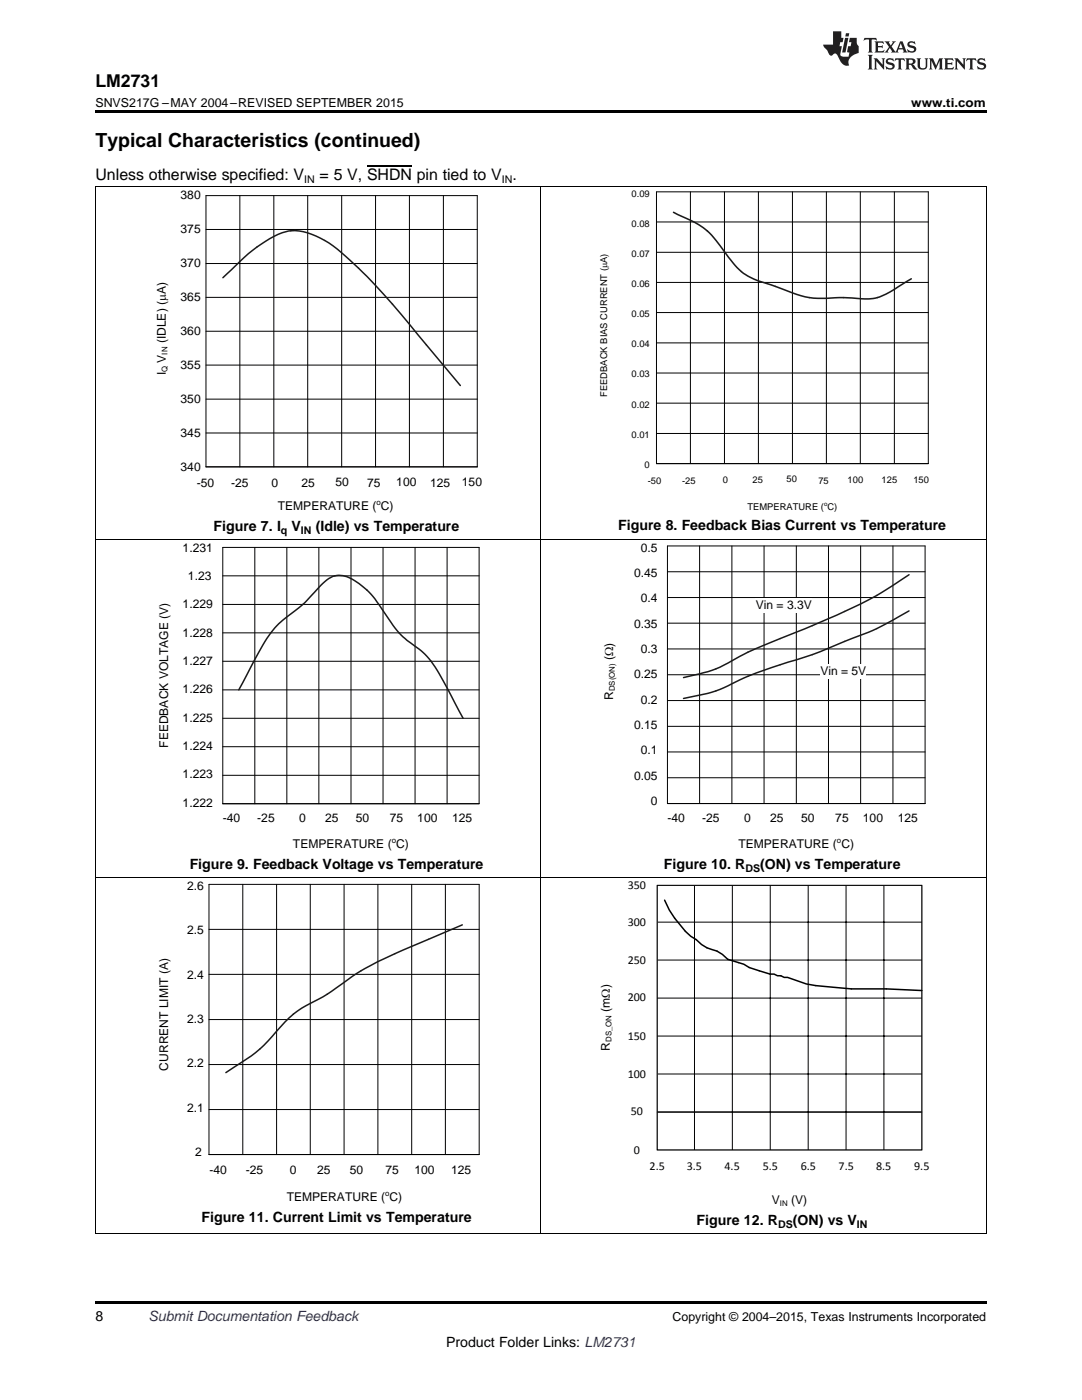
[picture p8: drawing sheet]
<svg xmlns="http://www.w3.org/2000/svg" width="216mm" height="279mm" viewBox="0 0 216 279" stroke-linecap="round" stroke-linejoin="round" font-family="sans-serif">
<path d="M19 246.2h.2zM196.7 246.2h.1zM19 259.7h177.8v.5h-177.8z" fill="#000"/>
<g fill="none" stroke="#000" stroke-width=".2">
<path d="M19.1 107.7v138.5M44.5 114.9h51.1M44.5 109.2h51.1v51.2h-51.1zM50.8 109.2v51.2M57.2 109.2v51.2M63.6 109.2v51.2M70 109.2v51.2M76.4 109.2v51.2M82.8 109.2v51.2M89.2 109.2v51.2M107.9 107.7v138.5M133.2 109h51.4v51.4h-51.4z"/>
<path d="M133.2 119.3h51.4M133.2 114.1h51.4M139.6 109v51.4M146 109v51.4M152.5 109v51.4M158.9 109v51.4M165.3 109v51.4M171.7 109v51.4M178.2 109v51.4M196.8 107.7v138.5M44.5 137.7h51.1M44.5 132h51.1"/>
<path d="M44.5 126.3h51.1M44.5 120.6h51.1M133.2 139.8h51.4M133.2 134.7h51.4M133.2 129.5h51.4M133.2 124.4h51.4M44.5 154.7h51.1M44.5 149h51.1M44.5 143.3h51.1M133.2 155.2h51.4M133.2 150.1h51.4M133.2 145h51.4"/>
<path d="M19 175.1h177.8M41.7 176.5h53.9v53.9h-53.9zM48.4 176.5v53.9M55.2 176.5v53.9M61.9 176.5v53.9M68.7 176.5v53.9M75.4 176.5v53.9M82.1 176.5v53.9M88.9 176.5v53.9M131.1 176.7h52.8v52.8h-52.8zM138.6 176.8v52.7M146.1 176.8v52.7"/>
<path d="M153.7 176.7v52.8M161.3 176.7v52.8M168.8 176.7v52.8M176.4 176.8v52.7M41.7 194.5h53.9M41.7 185.5h53.9M131.1 199.2h52.8M131.2 191.6h52.7M131.3 184h52.6M41.7 212.5h53.9M41.7 203.5h53.9M131.1 206.8h52.8"/>
<path d="M131.3 214.3h52.6M41.7 221.4h53.9M131.1 221.9h52.8M19 246.2h177.8"/>
</g>
<path d="M131.1 176.7h52.8v52.8h-52.8z" fill="none" stroke="#808080" stroke-width=".2"/>
<path d="M132.6 179.6a20.4 20.4 0 0 0 5.2 7.3l1.1 .6a7.2 7.2 0 0 0 4.2 2.3l1 .7 1.1 1 3.2 .9 1.1 .7 4.2 1.3h.8l.6 .3h.7l.7 .4h.6a21.9 21.9 0 0 0 9.2 1.9l3.6 .4h6.9l7.1 .3" fill="none" stroke="#000" stroke-width=".3"/>
<path d="M181.4 114.7a74.5 74.5 0 0 1-16.1 8.8l-3.2 1.4a169.9 169.9 0 0 0-14.5 6.1 27.5 27.5 0 0 1-11.2 4.2M47.6 137.7l2.4-4.6a34.9 34.9 0 0 1 5.2-8.2l1.2-1.1a34.6 34.6 0 0 0 7.6-7 4.8 4.8 0 0 1 4.4-1.9 13.3 13.3 0 0 1 7.2 5.8 33.5 33.5 0 0 0 4.8 6.4l.8 .7a17.8 17.8 0 0 1 7.2 8l4 7.5M181.4 121.9a58 58 0 0 1-12.9 6.1 81.6 81.6 0 0 1-12.8 4.7 68.6 68.6 0 0 0-12.1 4.9l-2.4 .8-4.8 1M92.2 184.6l-6.7 2.9a94.7 94.7 0 0 0-15.2 7.3 50.5 50.5 0 0 1-10.1 6.4 23.5 23.5 0 0 0-5.9 5.6 26.8 26.8 0 0 1-7.5 6.1l-1.7 1.2" fill="none" stroke="#1a1a1a" stroke-width=".3"/>
<g fill="#fff">
<path d="M163.7 132.6h9.2v2.8h-9.2z" fill-rule="evenodd"/>
<path d="M150.8 119.4h11.2v2.9h-11.2z" fill-rule="evenodd"/>
</g>
<g fill="none" stroke="#000" stroke-width=".2">
<path d="M19 37.2h177.8M19.1 37.2v70.5M41.1 39h54.1v54.2h-54.1zM47.9 39v54.2M54.6 39v54.2M61.4 39v54.2M68.2 39v54.2M74.9 39v54.2M81.7 39v54.2M88.5 39v54.2M107.9 37.2v70.5M131 38.3h54.2v54.2h-54.2z"/>
<path d="M137.8 38.3v54.2M144.6 38.3v54.2M151.3 38.3v54.2M158.1 38.3v54.2M164.9 38.3v54.2M171.7 38.3v54.2M178.5 38.3v54.2M196.8 37.2v70.5M41.1 59.3h54.1M41.1 52.6h54.1M41.1 45.8h54.1M131 56.4h54.2"/>
<path d="M131 50.4h54.2M131 44.3h54.2M41.1 79.7h54.1M41.1 72.9h54.1M41.1 66.1h54.1M131 74.4h54.2M131 68.4h54.2M131 62.4h54.2M41.1 86.4h54.1M131 86.5h54.2M131 80.5h54.2M19 107.7h177.8"/>
</g>
<path d="M44.5 55.4l.8-.8a35.4 35.4 0 0 1 10.2-7.8 8.4 8.4 0 0 1 7.6 .3 23.2 23.2 0 0 1 6.8 4.9 145.9 145.9 0 0 1 15.2 16.8l6.8 8.1" fill="none" stroke="#1a1a1a" stroke-width=".3"/>
<path d="M134.4 42.4a30.9 30.9 0 0 1 6.8 3.7 38.4 38.4 0 0 1 4.6 5.8 11.1 11.1 0 0 0 7.2 4.7l3.4 1.2a18.6 18.6 0 0 0 11 1.6h.9a25.7 25.7 0 0 0 6.8 0 24 24 0 0 0 5.9-3.3l.8-.5" fill="none" stroke="#1a1a1a" stroke-width=".31"/>
<path d="M19 22h177.8v.5h-177.8z" fill="#000"/>
<g fill="#231f20">
<path d="M172.5 7.6l-.1 .5 .4-.2h.6v.1v2.1l-.2 .4h.9l-.2-.4v-2.1l.1-.1h.5l.5 .2-.2-.5zM174.5 8.3l.2 .3v1.5l-.2 .4h1.8l.2-.6a1.04 1.04 0 0 1-1.3 .2v-.7h.6l.3 .2v-.6l-.3 .2h-.6v-.6l.8-.1 .4 .3-.2-.5zM176.5 8.3l.9 1.1-.9 1.1h.8l-.2-.2 .4-.7 .5 .7-.2 .2h1.5l-.2-.2 .2-.4h.9l.1 .4-.2 .2h1l-.3-.3-.7-1.9h-.5l-.9 2-.8-1 .9-1h-.8l.1 .3-.4 .5-.3-.6 .1-.2zM179.7 8.6l.4 1h-.7zM181.3 8.4a.63 .63 0 0 0-.2 .7 .63 .63 0 0 0 .6 .4l.6 .2 .1 .2a.75 .75 0 0 1-.7 .4 .75 .75 0 0 1-.6-.5l.1 .7 .1-.1a1.11 1.11 0 0 0 1.5-.6 1.13 1.13 0 0 0-1.2-.8l-.1-.4a1.04 1.04 0 0 1 1.2 .2l-.2-.5-.2 .1-.4-.2zM173.2 10.9l.2 .4v2.2l-.2 .4h1l-.3-.4v-2.2l.3-.4zM174.3 11.6l.3 .4v1.5l-.3 .4h.8l-.2-.4v-1.3l1.5 1.7v-1.9l.2-.4h-.7l.2 .4v.9l-1.1-1.3zM177 11.8a.62 .62 0 0 0-.2 .7 .62 .62 0 0 0 .6 .4l.6 .1 .1 .3a.76 .76 0 0 1-.7 .3 .76 .76 0 0 1-.7-.4l.2 .7 .1-.1a1.11 1.11 0 0 0 1.5-.6 1.13 1.13 0 0 0-1.2-.8l-.1-.4a1.04 1.04 0 0 1 1.2 .2l-.2-.6-.2 .1-.5-.1zM178.7 11.6l-.2 .6a.61 .61 0 0 1 .8-.3v1.6l-.2 .4h.9l-.2-.4v-1.6a.63 .63 0 0 1 .7 .3l-.1-.6zM180.6 11.6l.3 .4v1.5l-.3 .4h1l-.2-.2-.1-.8 .6 .2a.76 .76 0 0 0 1.2 .7l-1-1a.58 .58 0 0 0 .6-.5 .58 .58 0 0 0-.5-.6zM181.4 11.9h.1a.45 .45 0 0 1 .5 .1 .45 .45 0 0 1 .1 .5l-.8 .2zM182.9 11.6l.2 .2a2.17 2.17 0 0 0 .3 1.9 .99 .99 0 0 0 1.6-.6v-1.1l.2-.4h-.7l.2 .2a1.92 1.92 0 0 1-.2 1.8 .6 .6 0 0 1-.9-.5v-1.1l.2-.4zM185.4 11.6l.2 .4v1.5l-.2 .4h.7l-.2-.4v-1.4l.8 1.8 .8-1.8v1.4l-.2 .4h.9l-.2-.4v-1.5l.2-.4h-.8l-.6 1.5-.6-1.5zM188.4 11.6l.2 .4v1.5l-.2 .4h1.8l.1-.6a1.04 1.04 0 0 1-1.2 .1v-.6h.5l.4 .2v-.6l-.4 .2h-.5v-.7h.8l.3 .3-.1-.6zM190.5 11.6l.2 .4v1.5l-.2 .4h.7l-.2-.4v-1.3l1.5 1.7v-1.9l.2-.4h-.7l.2 .4v.9l-1.1-1.3zM192.9 11.6l-.1 .6a.61 .61 0 0 1 .7-.3l.1 1.6-.3 .4h1l-.3-.4 .1-1.6a.63 .63 0 0 1 .7 .3l-.1-.6zM195.2 11.8a.62 .62 0 0 0-.2 .7 .62 .62 0 0 0 .6 .4l.6 .1 .1 .3a.76 .76 0 0 1-.7 .3 .76 .76 0 0 1-.6-.4l.1 .7 .1-.1a1.11 1.11 0 0 0 1.6-.6 1.13 1.13 0 0 0-1.3-.8l-.1-.4a1.04 1.04 0 0 1 1.2 .2l-.1-.6-.2 .1-.5-.1z"/>
<path d="M166.2 6.3v2.6h-1.9v.4l.8 .9a.91 .91 0 0 0 1 .8 .56 .56 0 0 1 .5-.3 .56 .56 0 0 1 .5 .3l.4 .8a1.53 1.53 0 0 0 1.9 1.2 1.54 1.54 0 0 1 1-2.1l.9-.3v-1.4a1.52 1.52 0 0 1-.4-1.6h-1.3l-.2 .8h.5l-.2 .8h-.5l-.1 1v.2l.4 .1-.2 .8a1.93 1.93 0 0 1-1.6-.3l.3-1.8h-.5l.2-.8h.4l.2-.8h-.4v-1.3zM168.6 7.6l-.6 2.9h.7l.6-2.9zM168.8 6.6l-.1 .7h.6l.2-.7z"/>
</g>
<path d="M73.2 33.2h9" fill="none" stroke="#000" stroke-width=".21"/>
<text font-size="3.9" x="19" y="29.3">Typical Characteristics (continued)</text>
<text font-size="3.5" x="19" y="17.3">LM2731</text>
<g font-size="3.2">
<text x="19" y="36">Unless otherwise specified: V</text>
<text x="63.8" y="36">= 5 V, SHDN pin tied to V .</text>
</g>
<g font-size="2.8">
<text x="42.6" y="105.9">Figure 7. I</text>
<text x="58.2" y="105.9">V</text>
<text x="63" y="105.9">(Idle) vs Temperature</text>
<text x="123.4" y="105.7">Figure 8. Feedback Bias Current vs Temperature</text>
<text x="37.9" y="173.4">Figure 9. Feedback Voltage vs Temperature</text>
<text x="132.5" y="173.4">Figure 10. R</text>
<text x="151.7" y="173.4">(ON) vs Temperature</text>
<text x="40.2" y="243.8">Figure 11. Current Limit vs Temperature</text>
<text x="139" y="244.4">Figure 12. R</text>
<text x="158.2" y="244.4">(ON) vs V</text>
<text x="19" y="263.6">8</text>
<text x="89" y="268.9">Product Folder Links: LM2731</text>
</g>
<text font-size="2.8" fill="#0000c8" x="29.6" y="263.6">Submit Documentation Feedback</text>
<g font-size="2.5">
<text x="19" y="21.4">SNVS217G –MAY 2004–REVISED SEPTEMBER 2015</text>
<text x="181.8" y="21.4">www.ti.com</text>
<text x="134.2" y="263.6">Copyright © 2004–2015, Texas Instruments Incorporated</text>
</g>
<g font-size="2.4">
<text x="36" y="39.7">380</text>
<text x="36" y="46.5">375</text>
<text x="36" y="53.3">370</text>
<text x="36" y="60">365</text>
<text x="33.1" y="68.5" transform="rotate(-90 33.1 68.5)">(IDLE) (PA)</text>
<text x="36" y="66.8">360</text>
<text x="33.1" y="74.9" transform="rotate(-90 33.1 74.9)">I</text>
<text x="33.1" y="72.4" transform="rotate(-90 33.1 72.4)">V</text>
<text x="36" y="73.6">355</text>
<text x="36" y="80.4">350</text>
<text x="36" y="87.2">345</text>
<text x="36" y="94">340</text>
<text x="39.3" y="97.3">-50</text>
<text x="46.1" y="97.3">-25</text>
<text x="54.2" y="97.1">0</text>
<text x="55.4" y="101.9">TEMPERATURE ( C)</text>
<text x="60.2" y="97.2">25</text>
<text x="66.9" y="97">50</text>
<text x="73.3" y="97.3">75</text>
<text x="79.1" y="97.1">100</text>
<text x="85.8" y="97.1">125</text>
<text x="92.2" y="97.1">150</text>
<text x="36.4" y="110.1">1.231</text>
<text x="127.9" y="110.1">0.5</text>
<text x="37.5" y="115.8">1.23</text>
<text x="126.5" y="115.2">0.45</text>
<text x="36.4" y="121.4">1.229</text>
<text x="126.5" y="125.3">0.35</text>
<text x="127.9" y="120.2">0.4</text>
<text x="150.8" y="121.5">Vin = 3.3V</text>
<text x="36.4" y="127.1">1.228</text>
<text x="122.3" y="131.7" transform="rotate(-90 122.3 131.7)">(:)</text>
<text x="127.9" y="130.3">0.3</text>
<text x="36.4" y="132.7">1.227</text>
<text x="126.5" y="135.4">0.25</text>
<text x="163.7" y="134.7">Vin = 5V</text>
<text x="36.4" y="138.4">1.226</text>
<text x="122.3" y="139.7" transform="rotate(-90 122.3 139.7)">R</text>
<text x="127.9" y="140.4">0.2</text>
<text x="33.6" y="149.3" transform="rotate(-90 33.6 149.3)">FEEDBACK VOLTAGE (V)</text>
<text x="36.4" y="149.7">1.224</text>
<text x="36.4" y="144">1.225</text>
<text x="126.5" y="145.5">0.15</text>
<text x="36.4" y="155.3">1.223</text>
<text x="126.5" y="155.6">0.05</text>
<text x="127.9" y="150.5">0.1</text>
<text x="36.4" y="161">1.222</text>
<text x="129.9" y="160.7">0</text>
<text x="44.5" y="164.1">-40</text>
<text x="51.3" y="164.1">-25</text>
<text x="59.7" y="164.1">0</text>
<text x="64.9" y="164.1">25</text>
<text x="71" y="164.1">50</text>
<text x="77.8" y="164.1">75</text>
<text x="83.3" y="164.1">100</text>
<text x="90.2" y="164.1">125</text>
<text x="133.2" y="164.1">-40</text>
<text x="140.1" y="164.1">-25</text>
<text x="148.5" y="164">0</text>
<text x="153.7" y="164.1">25</text>
<text x="159.9" y="164.1">50</text>
<text x="166.7" y="164.1">75</text>
<text x="172.2" y="164.1">100</text>
<text x="179.2" y="164.1">125</text>
<text x="58.5" y="169.3">TEMPERATURE ( C)</text>
<text x="147.3" y="169.3">TEMPERATURE ( C)</text>
<text x="37.3" y="177.6">2.6</text>
<text x="125.2" y="177.4">350</text>
<text x="125.2" y="184.9">300</text>
<text x="37.3" y="186.5">2.5</text>
<text x="37.3" y="195.3">2.4</text>
<text x="125.2" y="192.4">250</text>
<text x="121.7" y="201.9" transform="rotate(-90 121.7 201.9)">(m:)</text>
<text x="125.2" y="199.8">200</text>
<text x="37.3" y="204.2">2.3</text>
<text x="121.7" y="209.7" transform="rotate(-90 121.7 209.7)">R</text>
<text x="125.2" y="207.6">150</text>
<text x="33.6" y="213.6" transform="rotate(-90 33.6 213.6)">CURRENT LIMIT (A)</text>
<text x="37.3" y="213">2.2</text>
<text x="125.2" y="215.1">100</text>
<text x="37.3" y="221.9">2.1</text>
<text x="125.9" y="222.6">50</text>
<text x="38.9" y="230.7">2</text>
<text x="126.5" y="230.2">0</text>
<text x="129.6" y="233.5">2.5</text>
<text x="137" y="233.5">3.5</text>
<text x="144.6" y="233.5">4.5</text>
<text x="152.2" y="233.5">5.5</text>
<text x="159.8" y="233.5">6.5</text>
<text x="167.3" y="233.5">7.5</text>
<text x="174.8" y="233.5">8.5</text>
<text x="182.4" y="233.5">9.5</text>
<text x="41.8" y="234.2">-40</text>
<text x="49" y="234.2">-25</text>
<text x="57.2" y="239.8">TEMPERATURE ( C)</text>
<text x="57.9" y="234.2">0</text>
<text x="63.3" y="234.2">25</text>
<text x="69.8" y="234.2">50</text>
<text x="76.9" y="234.2">75</text>
<text x="82.7" y="234.2">100</text>
<text x="90" y="234.2">125</text>
<text x="154" y="240.4">V</text>
<text x="157.9" y="240.4">(V)</text>
</g>
<g font-size="2.1">
<text x="60.7" y="36.6">IN</text>
<text x="100.1" y="36.6">IN</text>
<text x="56.1" y="106.5">q</text>
<text x="60" y="106.5">IN</text>
<text x="148.7" y="174">DS</text>
<text x="155.3" y="245">DS</text>
<text x="171" y="245">IN</text>
</g>
<g font-size="1.9">
<text x="126" y="39.3">0.09</text>
<text x="126" y="45.3">0.08</text>
<text x="126" y="51.3">0.07</text>
<text x="126" y="57.3">0.06</text>
<text x="126" y="63.3">0.05</text>
<text x="126" y="69.3">0.04</text>
<text x="126" y="75.3">0.03</text>
<text x="121.1" y="79.2" transform="rotate(-90 121.1 79.2)">FEEDBACK BIAS CURRENT (PA)</text>
<text x="126" y="81.3">0.02</text>
<text x="126" y="87.4">0.01</text>
<text x="128.6" y="93.4">0</text>
<text x="129.2" y="96.5">-50</text>
<text x="136.1" y="96.5">-25</text>
<text x="144.2" y="96.4">0</text>
<text x="149.2" y="101.8">TEMPERATURE ( C)</text>
<text x="150.2" y="96.4">25</text>
<text x="157" y="96.3">50</text>
<text x="163.3" y="96.5">75</text>
<text x="169.1" y="96.3">100</text>
<text x="175.9" y="96.4">125</text>
<text x="182.3" y="96.3">150</text>
</g>
<g font-size="1.6">
<text x="33.4" y="70.8" transform="rotate(-90 33.4 70.8)">IN</text>
<text x="33.4" y="74.2" transform="rotate(-90 33.4 74.2)">Q</text>
<text x="75.1" y="100.7">o</text>
<text x="122.6" y="138" transform="rotate(-90 122.6 138)">DS(ON)</text>
<text x="78.2" y="168.2">o</text>
<text x="167" y="168.2">o</text>
<text x="122" y="208" transform="rotate(-90 122 208)">DS_ON</text>
<text x="76.9" y="238.6">o</text>
<text x="155.6" y="240.7">IN</text>
</g>
<text font-size="1.2" x="164.4" y="100.9">o</text>
</svg>
